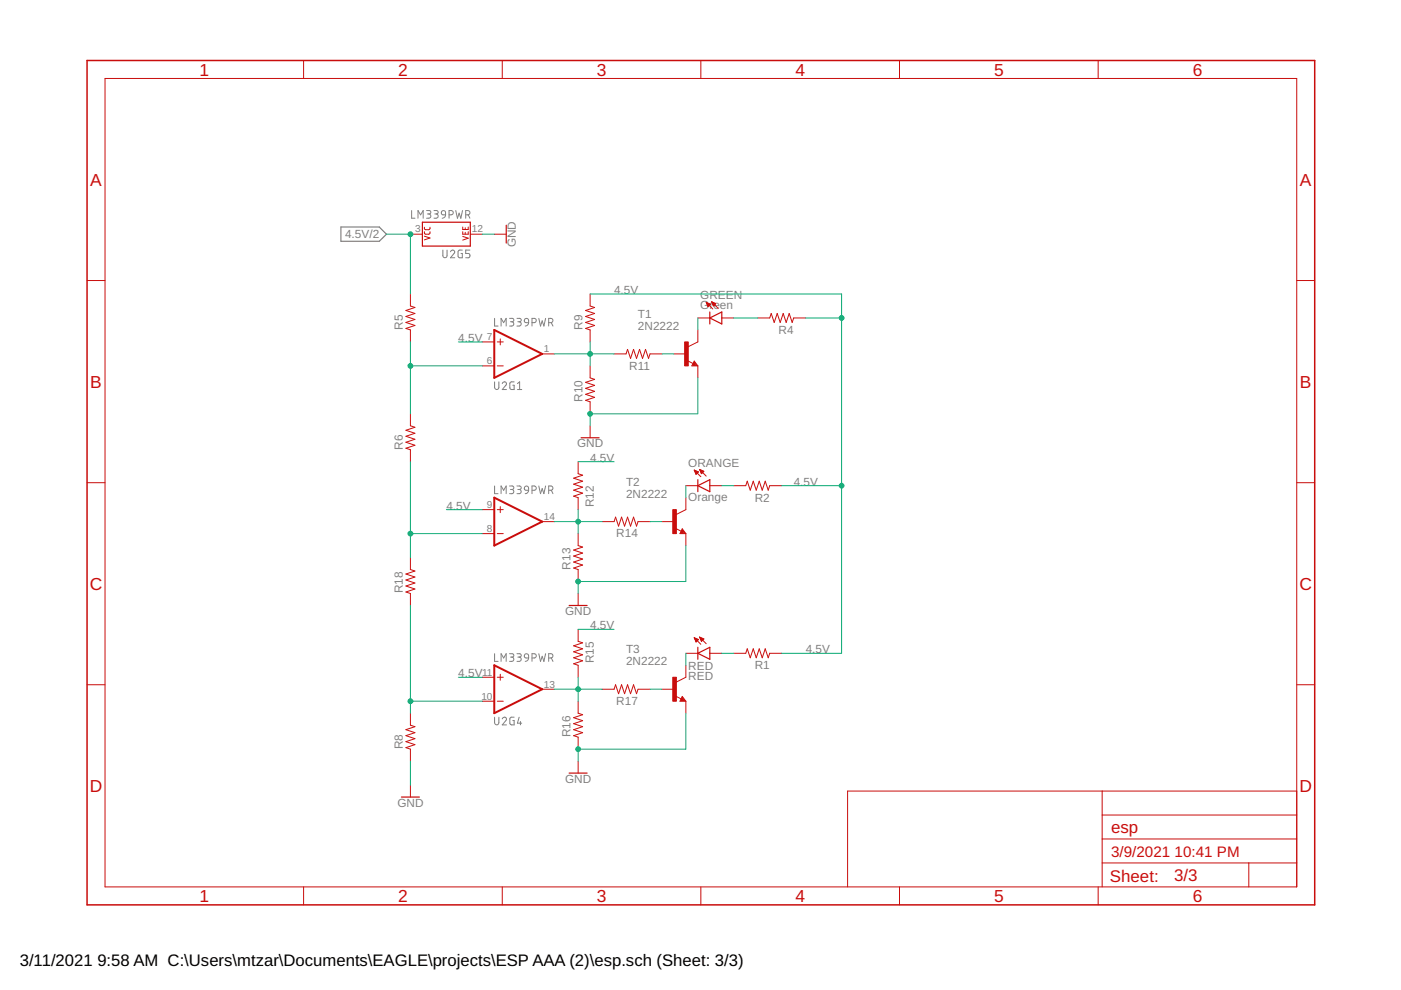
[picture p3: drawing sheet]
<svg xmlns="http://www.w3.org/2000/svg" width="297mm" height="210mm" viewBox="0 0 297 210" stroke-linecap="round" stroke-linejoin="round" font-family="sans-serif">
<g fill="none" stroke="#808080" stroke-width=".21">
<path d="M87.3 44.6v1.7h.7M88.6 46.3v-1.7l.6 1 .5-1v1.7M90.4 44.6h.6a.36 .36 0 0 1 .4 .4 .36 .36 0 0 1-.4 .4h-.4M90.9 45.4a.46 .46 0 0 1 .5 .4 .46 .46 0 0 1-.5 .5h-.5M92 44.6h.5a.36 .36 0 0 1 .4 .4 .36 .36 0 0 1-.4 .4h-.3M92.5 45.4a.46 .46 0 0 1 .4 .4 .46 .46 0 0 1-.4 .5h-.5M93.7 44.8l.3-.2 .3 .2 .2 .8-.8-.2-.1-.3zM93.9 53v1.2a.44 .44 0 0 0 .4 .5 .44 .44 0 0 0 .5-.5v-1.2M94.5 45.6l-.2 .4-.6 .3M95.2 45.6h.5a.46 .46 0 0 0 .4-.5 .46 .46 0 0 0-.4-.5h-.5v1.7M95.5 53.4a.44 .44 0 0 1 .6-.4 .44 .44 0 0 1 .2 .7l-.8 1h.9M96.6 44.6l.4 1.7 .3-1.1 .4 1.1 .4-1.7"/>
<path d="M98 53h-.7l-.1 .3-.1 1 .2 .3 .7 .1v-1h-.3M98.7 45.6h.5a.46 .46 0 0 0 .4-.5 .46 .46 0 0 0-.4-.5h-.5v1.7M99.3 45.6l.3 .7M99.6 53h-.9v.7h.6a.46 .46 0 0 1 .3 .5 .46 .46 0 0 1-.3 .5h-.6M104.9 67.5v1.6h.7M106.2 69.1v-1.6l.6 .9 .5-.9v1.6M108 67.5h.6a.36 .36 0 0 1 .3 .4 .36 .36 0 0 1-.3 .3h-.4M108.5 68.2a.46 .46 0 0 1 .4 .5 .46 .46 0 0 1-.4 .4h-.5M109.6 67.5h.6a.36 .36 0 0 1 .3 .4 .36 .36 0 0 1-.3 .3h-.4M110.1 68.2a.46 .46 0 0 1 .4 .5 .46 .46 0 0 1-.4 .4h-.5M111.3 67.6l.3-.1 .4 .1 .1 .8-.8-.1-.1-.4zM112.1 68.4l-.2 .4-.5 .3"/>
<path d="M112.8 68.4h.5a.46 .46 0 0 0 .4-.4 .46 .46 0 0 0-.4-.5h-.5v1.6M114.2 67.5l.4 1.6 .4-1.1 .3 1.1 .4-1.6M116.3 68.4h.5a.46 .46 0 0 0 .4-.4 .46 .46 0 0 0-.4-.5h-.5v1.6M116.9 68.4l.3 .7M104.9 81v1.1a.46 .46 0 0 0 .4 .5 .46 .46 0 0 0 .5-.5v-1.1M106.5 81.3a.44 .44 0 0 1 .6-.3 .44 .44 0 0 1 .2 .7l-.8 .9h.9M109 81h-.7l-.2 .2 .1 1.3 .8 .1v-.9h-.3M109.7 82.6h.9M109.7 81.3l.5-.3v1.6M104.9 103v1.7h.7M106.2 104.7v-1.7l.6 .9 .5-.9v1.7M108 103h.6a.37 .37 0 0 1 .3 .4 .37 .37 0 0 1-.3 .4h-.4"/>
<path d="M108.5 103.8a.44 .44 0 0 1 .4 .4 .44 .44 0 0 1-.4 .5h-.5M109.6 103h.6a.37 .37 0 0 1 .3 .4 .37 .37 0 0 1-.3 .4h-.4M110.1 103.8a.44 .44 0 0 1 .4 .4 .44 .44 0 0 1-.4 .5h-.5M111.3 103.2l.3-.2 .4 .2 .1 .7-.8-.1-.1-.3zM112.1 103.9l-.3 .6-.4 .2M112.8 103.9h.5a.46 .46 0 0 0 .4-.4 .46 .46 0 0 0-.4-.5h-.5v1.7M114.2 103l.4 1.7 .4-1.1 .3 1.1 .4-1.7M116.3 103.9h.5a.46 .46 0 0 0 .4-.4 .46 .46 0 0 0-.4-.5h-.5v1.7M116.9 103.9l.3 .8M104.9 138.6v1.6h.7M108 138.6h.6a.36 .36 0 0 1 .3 .4 .36 .36 0 0 1-.3 .3h-.4M108.5 139.3a.46 .46 0 0 1 .4 .5 .46 .46 0 0 1-.4 .4h-.5"/>
<path d="M109.6 138.6h.6a.36 .36 0 0 1 .3 .4 .36 .36 0 0 1-.3 .3h-.4M110.1 139.3a.46 .46 0 0 1 .4 .5 .46 .46 0 0 1-.4 .4h-.5M111.3 138.7l.3-.1 .4 .1 .1 .8-.8-.1-.1-.4zM112.1 139.5l-.3 .6-.4 .1M112.8 139.5h.5a.46 .46 0 0 0 .4-.4 .46 .46 0 0 0-.4-.5h-.5v1.6M114.2 138.6l.4 1.6 .4-1.1 .3 1.1 .4-1.6M116.3 139.5h.5a.46 .46 0 0 0 .4-.4 .46 .46 0 0 0-.4-.5h-.5v1.6M116.9 139.5l.3 .7M104.9 152.1v1.1a.46 .46 0 0 0 .4 .5 .46 .46 0 0 0 .5-.5v-1.1M106.2 140.2v-1.6l.6 .9 .5-.9v1.6M106.5 152.4a.44 .44 0 0 1 .6-.3 .44 .44 0 0 1 .2 .7l-.8 .9h.9M109 152.1h-.7l-.2 .2 .1 1.3 .8 .1v-.9h-.3"/>
<path d="M110.1 152.1l-.4 1.2h.9M110.3 153v.7"/>
</g>
<path d="M72.3 48.1h8.1l1.5 1.6-1.5 1.5h-8.1z" fill="none" stroke="#808080" stroke-width=".25"/>
<g fill="none" stroke="#c90d0c" stroke-width=".21">
<path d="M22.3 16.6h252.6v171.4h-252.6zM64.4 12.8v3.8M106.5 12.8v3.8M148.6 12.8v3.8M190.7 12.8v3.8M232.8 12.8v3.8M18.5 59.5h3.8M87 49.7h2.6M90 49.1v.4l.3 .2 .7-.1 .2-.5M90 48.2v.4l.3 .1h.7l.2-.5M90 50.1l1.2 .4-1.2 .4M98.1 49.1v.6h1.2v-.6"/>
<path d="M98.1 50.1l1.2 .4-1.2 .4M98.1 48.1v.6h1.2v-.6M98.6 48.3v.4M98.6 49.3v.4M99.7 49.7h2.6M104.8 49.7h2.5M274.9 59.5h3.8M87 62.3v2.6l1 .3-1.9 .6 1.9 .7-1.9 .6 1.9 .6-1.9 .7 1.9 .6-1.9 .6 .9 .4v2.5M102.3 77.6h2.5M102.3 72.5h2.5M105.4 77.6h1.3M105.4 72.5h1.3"/>
<path d="M106.1 71.9v1.2M115 75h2.5M125.1 77.6v2.5l1 .3-1.9 .7 1.9 .6-1.9 .6 1.9 .7-1.9 .6 1.9 .6-1.9 .7 .9 .3v2.5M125.1 62.3v2.6l1 .3-1.9 .6 1.9 .7-1.9 .6 1.9 .6-1.9 .7 1.9 .6-1.9 .6 .9 .4v2.5M130.2 75h2.5l.4-.9 .6 1.9 .6-1.9 .7 1.9 .6-1.9 .6 1.9 .7-1.9 .6 1.9 .3-1h2.6M142.9 75h2.5M145.7 76.5l1.3 .6M147.2 76.6l.8 1h-1.3zM148 67.4h2.5M148 70v2.5l-2.1 1M148 77.6v2.5M149.7 64.1l1.4 1.4"/>
<path d="M149.7 64.1l.9 .4-.5 .5zM149.8 64.2h.1M149.8 64.3h.4M149.9 64.4h.6M149.9 64.6h.7M150 64.7h.5M150 64.8h.3M150.1 64.9h.1M150.9 64l1.4 1.4M150.9 64l.9 .4-.5 .5zM150.9 64.1h.2M151 64.2h.4"/>
<path d="M151 64.3h.6M151.1 64.4h.6M151.1 64.6h.5M151.2 64.7h.3M151.2 64.8h.1M153 67.4h2.6M160.7 67.4h2.5l.3-.9 .6 1.9 .7-1.9 .6 1.9 .7-1.9 .6 1.9 .6-1.9 .7 1.9 .3-1h2.5M87 87.7v2.6l1 .3-1.9 .6 1.9 .7-1.9 .6 1.9 .6-1.9 .7 1.9 .6-1.9 .6 .9 .4v2.5M122.6 97.9v2.5l.9 .4-1.9 .6 1.9 .6-1.9 .7 1.9 .6-1.9 .6 1.9 .7-1.9 .6 1 .3v2.6M125.1 90.3v2.5M147.2 99.7l1.4 1.4M147.2 99.7l.9 .4-.5 .5z"/>
<path d="M147.3 99.8h.1M147.3 99.9h.4M148.3 99.5l1.4 1.4M148.3 99.5l.9 .4-.5 .5zM148.4 99.7h.2M148.4 99.8h.5M148.5 99.9h.7M18.5 102.3h3.8M87 118.2v2.6l1 .3-1.9 .6 1.9 .6-1.9 .7 1.9 .6-1.9 .6 1.9 .7-1.9 .6 .9 .3v2.6M102.3 113.1h2.5M102.3 108.1h2.5M105.4 113.1h1.3"/>
<path d="M105.4 108.1h1.3M106.1 107.4v1.3M115 110.6h2.5M122.6 113.1v2.6l.9 .3-1.9 .6 1.9 .7-1.9 .6 1.9 .6-1.9 .7 1.9 .6-1.9 .6 1 .4v2.5M127.7 110.6h2.5l.3-1 .6 1.9 .7-1.9 .6 1.9 .7-1.9 .6 1.9 .6-1.9 .7 1.9 .3-.9h2.5M140.4 110.6h2.5M143.2 112l1.2 .6M144.7 112.1l.7 1h-1.2zM145.4 103h2.6M145.4 105.5v2.6l-2 1M145.4 113.1v2.6M147.3 100h.7"/>
<path d="M147.4 100.1h.6M147.4 100.3h.5M147.5 100.4h.3M147.6 100.5h.1M148.5 100h.6M148.6 100.1h.4M148.7 100.3h.2M148.7 100.4h.1M150.5 103h2.5M155.6 103h2.5l.3-1 .7 1.9 .6-1.9 .6 1.9 .7-1.9 .6 1.9 .6-1.9 .7 1.9 .3-.9h2.5M274.9 102.3h3.8M122.6 125.8v2.6"/>
<path d="M122.6 133.4v2.6l.9 .3-1.9 .6 1.9 .7-1.9 .6 1.9 .6-1.9 .7 1.9 .6-1.9 .6 1 .4v2.5M145.4 138.5h2.6M147.2 135.2l1.4 1.4M147.2 135.2l.9 .4M147.2 135.2l.4 .9 .5-.5M147.2 135.2h.1M147.3 135.4h.2M147.3 135.5h.5M147.4 135.6h.7M147.4 135.7h.6M147.5 135.8h.3M147.5 136h.2"/>
<path d="M147.6 136.1h.1M148.3 135.1l1.4 1.4M148.3 135.1l.9 .4M148.3 135.1l.4 .9M148.4 135.1h.1M148.4 135.2h.3M148.5 135.4h.4M148.5 135.5h.7M148.6 135.6h.5M148.6 135.7h.4M148.7 135.8h.2M148.7 136h.1"/>
<path d="M149.2 135.5l-.5 .5M150.5 138.5h2.5M155.6 138.5h2.5l.3-.9 .7 1.9 .6-1.9 .6 1.9 .7-1.9 .6 1.9 .6-1.9 .7 1.9 .3-1h2.5M18.5 145.2h3.8M87 151.2v2.6l1 .3-1.9 .6 1.9 .6-1.9 .7 1.9 .6-1.9 .6 1.9 .7-1.9 .6 .9 .3v2.6M102.3 148.7h2.5M102.3 143.6h2.5M105.4 148.7h1.3M105.4 143.6h1.3M106.1 143v1.2M115 146.1h2.5M122.6 148.7v2.5l.9 .3-1.9 .7 1.9 .6-1.9 .6 1.9 .7-1.9 .6 1.9 .6-1.9 .7 1 .3v2.5"/>
<path d="M127.7 146.1h2.5l.3-.9 .6 1.9 .7-1.9 .6 1.9 .7-1.9 .6 1.9 .6-1.9 .7 1.9 .3-1h2.5M140.4 146.1h2.5M143.2 147.6l1.2 .6M144.7 147.7l.7 1h-1.2zM145.4 141.1v2.5l-2 1M145.4 148.7v2.5M274.9 145.2h3.8M87 166.5v2.5M122.6 161.4v2.5M233.7 167.7v20.3M233.7 177.9h41.2M233.7 172.8h41.2"/>
<path d="M274.9 167.7h-95.2v20.3M64.4 188v3.9M106.5 188v3.9M148.6 188v3.9M190.7 188v3.9M232.8 188v3.9M233.7 183h41.2M264.8 183v5"/>
</g>
<path d="M104.8 70l10.2 5-10.2 5.1zM104.8 105.5l10.2 5.1-10.2 5.1zM104.8 141.1l10.2 5-10.2 5.1z" fill="none" stroke="#c90d0c" stroke-width=".42"/>
<g fill="none" stroke="#c90d0c" stroke-width=".25">
<path d="M89.6 47.1h10.1v5.1h-10.1zM107.3 47.8v3.7M147.2 77.1l.1 .2h-.4l.3-.5 .5 .6h-.8M150.5 67.4l2.5-1.3v2.6zM150.5 66.1v2.6M123.2 92.8h3.8M144.7 112.6l.1 .3h-.4l.3-.5 .5 .6h-.8M148 103l2.5-1.3v2.5zM148 101.7v2.5M120.7 128.4h3.8M148 138.5l2.5-1.3v2.6zM148 137.2v2.6"/>
<path d="M144.7 148.2l.1 .2h-.4l.3-.5 .5 .6h-.8M85.1 169h3.8M120.7 163.9h3.8"/>
</g>
<g fill="#c90d0c" stroke="#c90d0c" stroke-width=".21">
<path d="M145.2 72.5h.7v5.1h-.7z"/>
<path d="M142.6 108.1h.8v5h-.8z"/>
<path d="M142.6 143.6h.8v5.1h-.8z"/>
</g>
<path d="M18.5 12.8h260.2v179.1h-260.2z" fill="none" stroke="#c90d0c" stroke-width=".32"/>
<g fill="none" stroke="#0dab76" stroke-width=".21">
<path d="M81.9 49.7h5.1v12.6M102.3 49.7h2.5M87 72.5v15.2M87 77.6h15.3M97.2 72.5h5.1M117.5 75h12.7M125.1 72.5v5.1M125.1 62.3h53.3v76.2h-12.7M140.4 75h2.5M148 67.4v2.6M155.6 67.4h5.1M170.8 67.4h7.6"/>
<path d="M87 97.9v20.3M122.6 97.9h7.6M148 80.1v7.6h-22.9v2.6M87 113.1h15.3M94.6 108.1h7.7M117.5 110.6h10.2M122.6 108.1v5M137.8 110.6h2.6M145.4 115.7v7.6h-22.8v2.5M145.4 103v2.5M153 103h2.6M165.7 103h12.7"/>
<path d="M87 128.4v22.8M122.6 133.4h7.6M145.4 138.5v2.6M153 138.5h2.6M87 148.7h15.3M97.2 143.6h5.1M117.5 146.1h10.2M122.6 143.6v5.1M137.8 146.1h2.6M145.4 151.2v7.6h-22.8v2.6M87 161.4v5.1"/>
</g>
<g fill="#0dab76" stroke="#0dab76" stroke-width=".21">
<circle cx="125.1" cy="87.7" r=".51"/>
<circle cx="122.6" cy="123.3" r=".51"/>
<circle cx="122.6" cy="158.8" r=".51"/>
<circle cx="87" cy="148.7" r=".51"/>
<circle cx="87" cy="113.1" r=".51"/>
<circle cx="87" cy="77.6" r=".51"/>
<circle cx="87" cy="49.7" r=".51"/>
<circle cx="178.4" cy="67.4" r=".51"/>
<circle cx="178.4" cy="103" r=".51"/>
<circle cx="125.1" cy="75" r=".51"/>
<circle cx="122.6" cy="110.6" r=".51"/>
<circle cx="122.6" cy="146.1" r=".51"/>
</g>
<g font-size="3.7" fill="#c90d0c">
<text x="42.3" y="16">1</text>
<text x="84.4" y="16">2</text>
<text x="126.5" y="16">3</text>
<text x="168.6" y="16">4</text>
<text x="210.8" y="16">5</text>
<text x="252.9" y="16">6</text>
<text x="19.1" y="39.4">A</text>
<text x="275.6" y="39.4">A</text>
<text x="19.1" y="82.2">B</text>
<text x="275.6" y="82.2">B</text>
<text x="19" y="125.1">C</text>
<text x="275.5" y="125.1">C</text>
<text x="19" y="167.9">D</text>
<text x="275.5" y="167.9">D</text>
<text x="42.3" y="191.2">1</text>
<text x="84.4" y="191.2">2</text>
<text x="126.5" y="191.2">3</text>
<text x="168.6" y="191.2">4</text>
<text x="210.8" y="191.2">5</text>
<text x="252.9" y="191.2">6</text>
</g>
<g font-size="3.6" fill="#c90d0c">
<text x="235.6" y="176.6">esp</text>
<text x="235.3" y="186.9">Sheet:</text>
<text x="248.9" y="186.8">3/3</text>
</g>
<g font-size="3.5">
<text x="4.2" y="204.7">3/11/2021</text>
<text x="20.6" y="204.7">9:58 AM C:\Users\mtzar\Documents\EAGLE\projects\ESP AAA (2)\esp.sch (Sheet: 3/3)</text>
</g>
<g font-size="3.2" fill="#c90d0c">
<text x="235.6" y="181.7">3/9/2021</text>
<text x="249" y="181.7">10:41 PM</text>
</g>
<g font-size="2.5" fill="#808080">
<text x="73.2" y="50.5">4.5V/2</text>
<text x="109.4" y="52.4" transform="rotate(-90 109.4 52.4)">GND</text>
<text x="130.2" y="62.3">4.5V</text>
<text x="148.5" y="65.5">Green</text>
<text x="148.5" y="63.4">GREEN</text>
<text x="85.4" y="70" transform="rotate(-90 85.4 70)">R5</text>
<text x="123.5" y="70" transform="rotate(-90 123.5 70)">R9</text>
<text x="135.3" y="70">2N2222</text>
<text x="135.3" y="67.4">T1</text>
<text x="165.1" y="70.8">R4</text>
<text x="97.2" y="72.5">4.5V</text>
<text x="133.4" y="78.4">R11</text>
<text x="123.5" y="85.2" transform="rotate(-90 123.5 85.2)">R10</text>
<text x="85.4" y="95.4" transform="rotate(-90 85.4 95.4)">R6</text>
<text x="122.3" y="94.8">GND</text>
<text x="125.1" y="97.9">4.5V</text>
<text x="145.9" y="98.9">ORANGE</text>
<text x="125.9" y="107.6" transform="rotate(-90 125.9 107.6)">R12</text>
<text x="132.7" y="105.5">2N2222</text>
<text x="132.7" y="103">T2</text>
<text x="145.9" y="106.1">Orange</text>
<text x="160" y="106.3">R2</text>
<text x="168.3" y="103">4.5V</text>
<text x="94.6" y="108.1">4.5V</text>
<text x="130.7" y="114">R14</text>
<text x="85.4" y="125.8" transform="rotate(-90 85.4 125.8)">R18</text>
<text x="121" y="120.7" transform="rotate(-90 121 120.7)">R13</text>
<text x="119.8" y="130.4">GND</text>
<text x="125.1" y="133.4">4.5V</text>
<text x="97.2" y="143.6">4.5V</text>
<text x="125.9" y="140.6" transform="rotate(-90 125.9 140.6)">R15</text>
<text x="132.7" y="141.1">2N2222</text>
<text x="132.7" y="138.5">T3</text>
<text x="145.9" y="142.1">RED</text>
<text x="160" y="141.9">R1</text>
<text x="170.8" y="138.5">4.5V</text>
<text x="130.7" y="149.5">R17</text>
<text x="145.9" y="144.2">RED</text>
<text x="85.4" y="158.8" transform="rotate(-90 85.4 158.8)">R8</text>
<text x="121" y="156.3" transform="rotate(-90 121 156.3)">R16</text>
<text x="119.8" y="165.9">GND</text>
<text x="84.2" y="171">GND</text>
</g>
<g font-size="2.1" fill="#808080">
<text x="88" y="49.3">3</text>
<text x="100.1" y="49.3">12</text>
<text x="103.3" y="72.1">7</text>
<text x="103.3" y="77.2">6</text>
<text x="115.3" y="74.7">1</text>
<text x="103.3" y="107.7">9</text>
<text x="103.3" y="112.8">8</text>
<text x="115.3" y="110.2">14</text>
<text x="102.2" y="143.2">11</text>
<text x="102.1" y="148.3">10</text>
<text x="115.3" y="145.8">13</text>
</g>
</svg>
